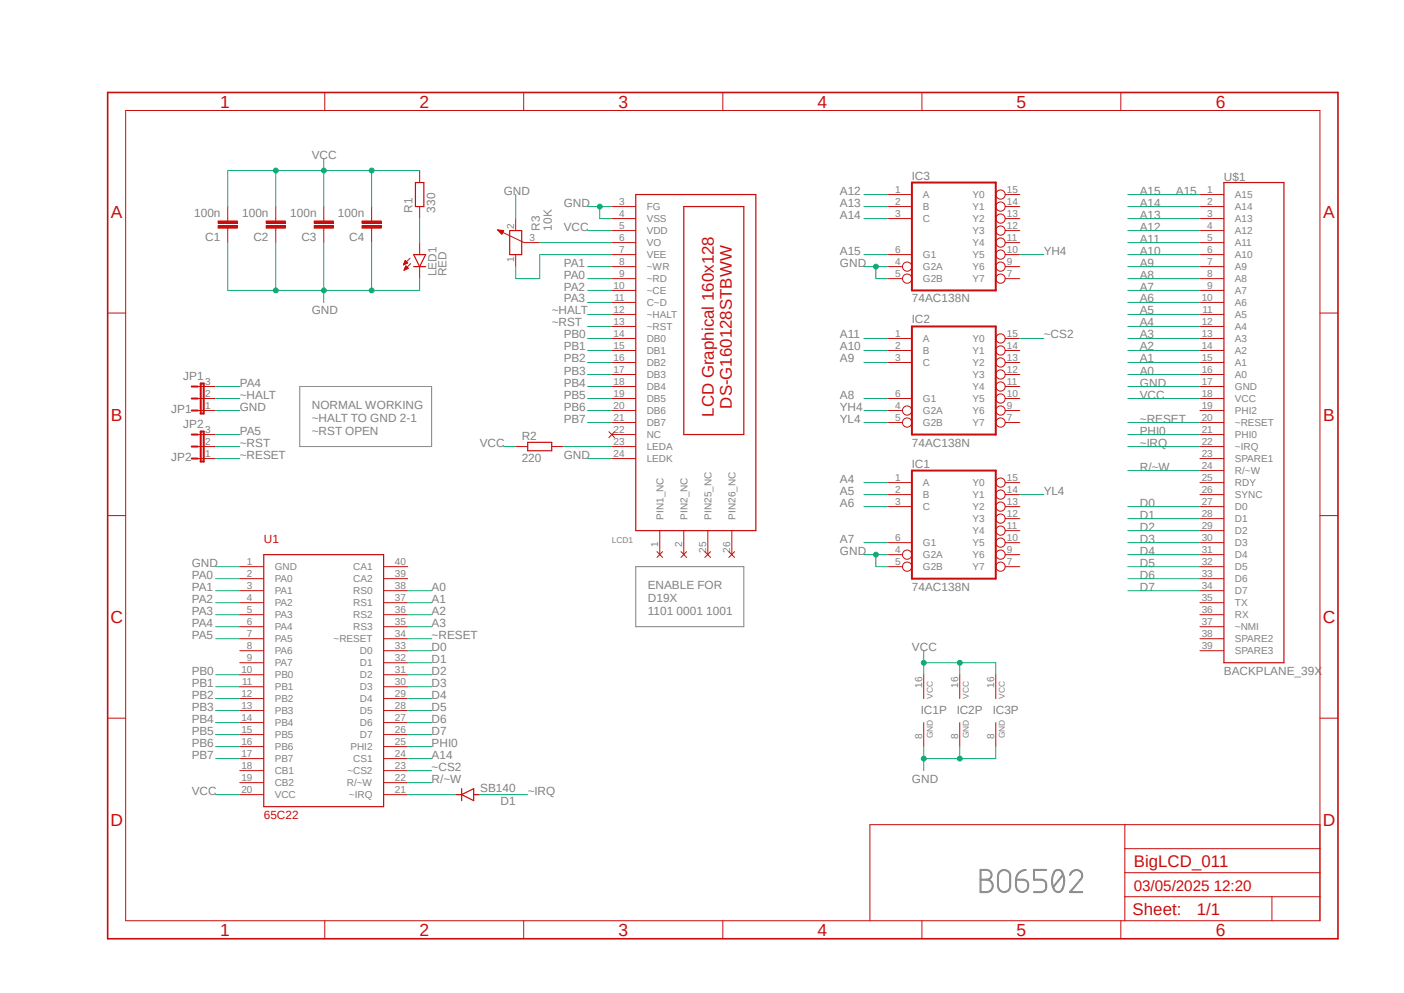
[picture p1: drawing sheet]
<svg xmlns="http://www.w3.org/2000/svg" width="297mm" height="210mm" viewBox="0 0 297 210" stroke-linecap="round" stroke-linejoin="round" font-family="sans-serif">
<path d="M22.2 19.2l261.1 179.9M283.3 19.2l-261.1 179.9" fill="none" stroke="#fff" stroke-width=".21"/>
<path d="M63.4 81.7h27.9v12.7h-27.9zM134.5 119.8h22.9v12.7h-22.9z" fill="none" stroke="#808080" stroke-width=".21"/>
<path d="M207.4 184h1.3a1.04 1.04 0 0 1 1.1 1 1.04 1.04 0 0 1-1.1 1.1 1.31 1.31 0 0 1 1.3 1.3 1.31 1.31 0 0 1-1.3 1.3h-1.3zM207.4 186.1h1.3M211.4 184.5a1.29 1.29 0 0 1 1.4-.4 1.29 1.29 0 0 1 .9 1.2v2.1a1.29 1.29 0 0 1-1.3 1.3 1.29 1.29 0 0 1-1.3-1.3v-2.1zM214.9 186.1h1.6a1.31 1.31 0 0 1 1 1.4 1.31 1.31 0 0 1-1.3 1.2 1.31 1.31 0 0 1-1.3-1.3zM217 184a2.1 2.1 0 0 0-2.1 2.1M221.3 184h-2.6v2.1h1.6a1.36 1.36 0 0 1 1.1 1 1.36 1.36 0 0 1-.5 1.4l-.6 .2h-1.6M223.1 184.4a.97 .97 0 0 1 1.6 .3 3.6 3.6 0 0 1-.3 3.8 .93 .93 0 0 1-1.5-.5 4 4 0 0 1 .2-3.6zM224.9 185l-2.1 2.6M226.4 185a1.28 1.28 0 0 1 1.6-1 1.28 1.28 0 0 1 .8 1.8l-2.4 2.9h2.5" fill="none" stroke="#808080" stroke-width=".42"/>
<g fill="none" stroke="#c90d0c" stroke-width=".21">
<path d="M68.7 19.6v3.8M110.8 19.6v3.8M152.9 19.6v3.8M195 19.6v3.8M237.1 19.6v3.8M26.6 23.4h252.6v171.3h-252.6zM68.5 46.2v.5M68.5 48.3v.5M253.8 41.1h5.1M253.8 43.7h5.1M253.8 46.2h5.1M253.8 48.8h5.1"/>
<path d="M253.8 51.3h5.1M253.8 53.8h5.1M253.8 56.4h5.1M253.8 58.9h5.1M22.8 66.2h3.8M253.8 61.4h5.1M253.8 64h5.1M253.8 66.5h5.1M253.8 69h5.1M253.8 71.6h5.1M253.8 74.1h5.1M253.8 76.7h5.1"/>
<path d="M253.8 79.2h5.1M279.2 66.2h3.8M253.8 81.7h5.1M253.8 84.3h5.1M253.8 86.8h5.1M253.8 89.4h5.1M253.8 91.9h5.1M253.8 94.4h5.1M253.8 97h5.1M253.8 99.5h5.1M22.8 109.1h3.8M253.8 102.1h5.1"/>
<path d="M253.8 104.6h5.1M253.8 107.1h5.1M253.8 109.7h5.1M253.8 112.2h5.1M253.8 114.8h5.1M253.8 117.3h5.1M253.8 119.8h5.1M279.2 109.1h3.8M253.8 122.4h5.1M253.8 124.9h5.1M253.8 127.5h5.1M253.8 130h5.1"/>
<path d="M253.8 132.5h5.1M253.8 135.1h5.1M253.8 137.6h5.1M22.8 151.9h3.8M279.2 151.9h3.8M238 174.4v20.3M238 179.5h41.2M279.2 174.4h-95.2v20.3M68.7 194.7v3.8M110.8 194.7v3.8M152.9 194.7v3.8M195 194.7v3.8"/>
<path d="M237.1 194.7v3.8M238 189.7h41.2M238 184.6h41.2M269.1 189.7v5"/>
</g>
<path d="M22.8 19.6h260.2v178.9h-260.2z" fill="none" stroke="#c90d0c" stroke-width=".34"/>
<path d="M258.9 38.6h12.7v101.6h-12.7z" fill="none" stroke="#c90d0c" stroke-width=".25"/>
<path d="M66.5 46.7h4v.5h-4z" fill-rule="evenodd" fill="#c90d0c"/>
<path d="M66.5 46.7h4v.5h-4z" fill="none" stroke="#c90d0c" stroke-width=".21"/>
<path d="M66.5 47.8h4v.5h-4z" fill-rule="evenodd" fill="#c90d0c"/>
<g fill="none" stroke="#c90d0c" stroke-width=".21">
<path d="M88.8 36.1v2.5M58.3 46.2v.5M58.3 48.3v.5M66.5 47.8h4v.5h-4zM68.5 43.7v2.5M68.5 48.8v2.5M85.4 55.9h.1M85.4 55.8h.3M85.5 55.8h.4M85.5 55.7h.6M85.5 57.1h.1M85.6 55.6h.6"/>
<path d="M85.6 55.5h.5M85.6 57h.2M85.6 55.4h.4M85.6 56.9h.4M85.6 55.3h.3M85.6 56.8h.6M85.6 56.7h.8M85.7 55.2h.2M85.7 56.6h.6M85.7 55.1l-.4 .9M85.7 55.1l.5 .5-.9 .4M85.7 55.1h.1"/>
<path d="M85.7 56.6h.5M85.8 56.5h.3M85.8 56.4h.2M85.9 56.3l-.4 .8M85.9 56.3l.5 .5M85.9 56.3h.1M86.4 56.8l-.9 .3M86.7 54.6l-1.4 1.4M86.9 55.8l-1.4 1.3M88.8 43.7v2.5M88.8 51.3v2.5M88.8 56.4v2.5"/>
</g>
<path d="M87.9 38.6h1.8v5.1h-1.8zM87.5 53.8h2.5l-1.2 2.6zM87.5 56.4h2.5" fill="none" stroke="#c90d0c" stroke-width=".25"/>
<path d="M56.3 46.7h4.1v.5h-4.1z" fill-rule="evenodd" fill="#c90d0c"/>
<path d="M56.3 46.7h4.1v.5h-4.1z" fill="none" stroke="#c90d0c" stroke-width=".21"/>
<path d="M56.3 47.8h4.1v.5h-4.1z" fill-rule="evenodd" fill="#c90d0c"/>
<path d="M48.2 46.2v.5M48.2 48.3v.5M56.3 47.8h4.1v.5h-4.1zM58.3 43.7v2.5M58.3 48.8v2.5" fill="none" stroke="#c90d0c" stroke-width=".21"/>
<path d="M46.1 46.7h4.1v.5h-4.1z" fill-rule="evenodd" fill="#c90d0c"/>
<path d="M46.1 46.7h4.1v.5h-4.1z" fill="none" stroke="#c90d0c" stroke-width=".21"/>
<path d="M46.1 47.8h4.1v.5h-4.1z" fill-rule="evenodd" fill="#c90d0c"/>
<path d="M46.1 47.8h4.1v.5h-4.1zM48.2 43.7v2.5M48.2 48.8v2.5M78.6 46.2v.5M78.6 48.3v.5" fill="none" stroke="#c90d0c" stroke-width=".21"/>
<path d="M76.6 46.7h4v.5h-4z" fill-rule="evenodd" fill="#c90d0c"/>
<path d="M76.6 46.7h4v.5h-4z" fill="none" stroke="#c90d0c" stroke-width=".21"/>
<path d="M76.6 47.8h4v.5h-4z" fill-rule="evenodd" fill="#c90d0c"/>
<g fill="none" stroke="#c90d0c" stroke-width=".21">
<path d="M76.6 47.8h4v.5h-4zM78.6 43.7v2.5M78.6 48.8v2.5M105.3 48.6l5.6 2.7h3.3M105.3 48.6l1.3 .2-.4 .7zM105.3 48.6h.2M105.4 48.7h.9M105.5 48.8h1M105.6 48.9h.9M105.7 49h.7M105.7 49.1h.7M105.8 49.2h.5"/>
<path d="M105.9 49.3h.4M106 49.4h.3M106.1 49.4h.1M109.1 46.2v2.6M109.1 53.8v2.6M129.4 43.7h5.1M129.4 46.2h5.1M129.4 48.8h5.1M129.4 51.3h5.1M129.4 53.8h5.1M129.4 56.4h5.1M129.4 58.9h5.1"/>
<path d="M187.8 43.7h5.1M187.8 46.2h5.1M187.8 53.8h5.1M187.8 56.4h3.1M187.8 58.9h3.1M187.8 41.1h5.1M212.6 43.7h3.1M212.6 46.2h3.1M212.6 48.8h3.1M212.6 51.3h3.1M212.6 53.8h3.1M212.6 56.4h3.1"/>
<path d="M212.6 58.9h3.1M212.6 41.1h3.1M129.4 61.4h5.1M129.4 64h5.1M129.4 66.5h5.1M129.4 69h5.1M129.4 71.6h5.1M129.4 74.1h5.1M129.4 76.7h5.1M129.4 79.2h5.1M187.8 71.6h5.1M187.8 74.1h5.1"/>
<path d="M187.8 76.7h5.1M212.6 71.6h3.1M212.6 74.1h3.1M212.6 76.7h3.1M212.6 79.2h3.1M41.8 81.7h3.8M41.8 84.3h3.8M41.8 86.8h3.8M41.8 91.9h3.8M41.8 94.4h3.8M41.8 97h3.8M109.1 94.4h2.5"/>
<path d="M116.7 94.4h2.6M128.8 91.3l1.2 1.2M129.4 81.7h5.1M129.4 84.3h5.1M129.4 86.8h5.1M129.4 89.4h5.1M129.4 91.9h5.1M129.4 94.4h5.1M129.4 97h5.1M130 91.3l-1.2 1.2M187.8 84.3h5.1M187.8 86.8h3.1"/>
<path d="M187.8 89.4h3.1M212.6 81.7h3.1M212.6 84.3h3.1M212.6 86.8h3.1M212.6 89.4h3.1M50.7 119.8h5.1M81.2 119.8h5M139 116.7l1.2 1.2M139.6 112.2v5.1M140.2 116.7l-1.2 1.2M144.1 116.7l1.1 1.2M144.7 112.2v5.1"/>
<path d="M145.2 116.7l-1.1 1.2M149.1 116.7l1.2 1.2M149.7 112.2v5.1M150.3 116.7l-1.2 1.2M154.2 116.7l1.2 1.2M154.8 112.2v5.1M155.4 116.7l-1.2 1.2M187.8 102.1h5.1M187.8 104.6h5.1M187.8 107.1h5.1M187.8 117.3h3.1M187.8 119.8h3.1"/>
<path d="M187.8 114.8h5.1M212.6 102.1h3.1M212.6 104.6h3.1M212.6 107.1h3.1M212.6 117.3h3.1M212.6 119.8h3.1M212.6 114.8h3.1M212.6 112.2h3.1M212.6 109.7h3.1M50.7 122.4h5.1M50.7 124.9h5.1M50.7 127.5h5.1"/>
<path d="M50.7 130h5.1M50.7 132.5h5.1M50.7 135.1h5.1M50.7 137.6h5.1M81.2 122.4h5M81.2 124.9h5M81.2 127.5h5M81.2 130h5M81.2 132.5h5M81.2 135.1h5M81.2 137.6h5M50.7 140.2h5.1"/>
<path d="M50.7 142.7h5.1M50.7 145.2h5.1M50.7 147.7h5.1M50.7 150.3h5.1M50.7 152.8h5.1M50.7 155.4h5.1M50.7 157.9h5.1M81.2 140.2h5M81.2 142.7h5M81.2 145.2h5M81.2 147.7h5M81.2 150.3h5"/>
<path d="M81.2 152.8h5M81.2 155.4h5M81.2 157.9h5M195.4 142.7v5M195.4 152.8v5.1M203 142.7v5M203 152.8v5.1M210.7 142.7v5M210.7 152.8v5.1M50.7 160.4h5.1M50.7 163h5.1M50.7 165.5h5.1"/>
<path d="M50.7 168.1h5.1M81.2 160.4h5M81.2 163h5M81.2 165.5h5M81.2 168.1h5"/>
<circle cx="191.9" cy="56.4" r=".98"/>
<circle cx="191.9" cy="58.9" r=".98"/>
<circle cx="211.7" cy="58.9" r=".98"/>
<circle cx="211.7" cy="48.8" r=".98"/>
<circle cx="211.7" cy="53.8" r=".98"/>
<circle cx="211.7" cy="56.4" r=".98"/>
<circle cx="211.7" cy="51.3" r=".98"/>
<circle cx="211.7" cy="46.2" r=".98"/>
<circle cx="211.7" cy="41.1" r=".98"/>
<circle cx="211.7" cy="43.7" r=".98"/>
<circle cx="211.7" cy="79.2" r=".98"/>
<circle cx="211.7" cy="71.6" r=".98"/>
<circle cx="211.7" cy="74.1" r=".98"/>
<circle cx="211.7" cy="76.7" r=".98"/>
<circle cx="191.9" cy="86.8" r=".98"/>
<circle cx="191.9" cy="89.4" r=".98"/>
<circle cx="211.7" cy="81.7" r=".98"/>
<circle cx="211.7" cy="89.4" r=".98"/>
<circle cx="211.7" cy="86.8" r=".98"/>
<circle cx="211.7" cy="84.3" r=".98"/>
<circle cx="191.9" cy="117.3" r=".98"/>
<circle cx="191.9" cy="119.8" r=".98"/>
<circle cx="211.7" cy="109.7" r=".98"/>
<circle cx="211.7" cy="102.1" r=".98"/>
<circle cx="211.7" cy="107.1" r=".98"/>
<circle cx="211.7" cy="114.8" r=".98"/>
<circle cx="211.7" cy="112.2" r=".98"/>
<circle cx="211.7" cy="119.8" r=".98"/>
<circle cx="211.7" cy="117.3" r=".98"/>
<circle cx="211.7" cy="104.6" r=".98"/>
</g>
<path d="M192.9 38.6h17.8v22.8h-17.8zM192.9 69h17.8v22.9h-17.8zM40.6 91.9h1.2M40.6 81.7h1.2M40.6 84.3h1.2M40.6 86.8h1.2M40.6 94.4h1.2M40.6 97h1.2M42.5 81.1h.6v6.4h-.6zM42.5 91.3h.6v6.3h-.6zM192.9 99.5h17.8v22.9h-17.8z" fill="none" stroke="#c90d0c" stroke-width=".42"/>
<path d="M107.8 48.8h2.6v5h-2.6zM134.5 41.1h25.4v71.1h-25.4zM144.7 43.7h12.7v48.2h-12.7zM111.6 93.6h5.1v1.7h-5.1zM55.8 117.3h25.4v53.3h-25.4zM96.4 168.1h1.3M97.7 168.1l2.5-1.3v2.5zM97.7 166.8v2.5M100.2 168.1h1.3" fill="none" stroke="#c90d0c" stroke-width=".25"/>
<g fill="none" stroke="#0dab76" stroke-width=".21">
<path d="M68.5 51.3v12.7M88.8 58.9v2.5M182.8 41.1h5M182.8 53.8h5M182.8 43.7h5M182.8 46.2h5M238.6 41.1h15.2M238.6 43.7h15.2M238.6 46.2h15.2M238.6 48.8h15.2M238.6 71.6h15.2M238.6 74.1h15.2"/>
<path d="M238.6 76.7h15.2M238.6 79.2h15.2M238.6 81.7h15.2M238.6 107.1h15.2M238.6 109.7h15.2M238.6 112.2h15.2M238.6 114.8h15.2M238.6 117.3h15.2M238.6 119.8h15.2M86.2 132.5h5.1M86.2 130h5.1M86.2 127.5h5.1"/>
<path d="M86.2 124.9h5.1M86.2 137.6h5.1M238.6 124.9h15.2M238.6 122.4h15.2M86.2 140.2h5.1M86.2 142.7h5.1M86.2 145.2h5.1M86.2 147.7h5.1M86.2 150.3h5.1M86.2 152.8h5.1M86.2 155.4h5.1M86.2 160.4h5.1"/>
</g>
<circle cx="68.5" cy="61.4" r=".51" fill="#0dab76"/>
<g fill="none" stroke="#0dab76" stroke-width=".21">
<path d="M48.2 51.3v10.1h40.6M58.3 51.3v10.1"/>
<circle cx="68.5" cy="61.4" r=".51"/>
</g>
<circle cx="58.3" cy="61.4" r=".51" fill="#0dab76"/>
<g fill="none" stroke="#0dab76" stroke-width=".21">
<path d="M78.6 51.3v10.1"/>
<circle cx="58.3" cy="61.4" r=".51"/>
</g>
<circle cx="78.6" cy="61.4" r=".51" fill="#0dab76"/>
<g fill="none" stroke="#0dab76" stroke-width=".21">
<path d="M195.4 157.9v5.1M195.4 160.4h7.6"/>
<circle cx="78.6" cy="61.4" r=".51"/>
</g>
<circle cx="195.4" cy="160.4" r=".51" fill="#0dab76"/>
<g fill="none" stroke="#0dab76" stroke-width=".21">
<path d="M203 157.9v2.5h7.7v-2.5"/>
<circle cx="195.4" cy="160.4" r=".51"/>
</g>
<circle cx="203" cy="160.4" r=".51" fill="#0dab76"/>
<g fill="none" stroke="#0dab76" stroke-width=".21">
<path d="M182.8 56.4h5M185.3 56.4v2.5h2.5M45.6 119.8h5.1"/>
<circle cx="203" cy="160.4" r=".51"/>
</g>
<circle cx="185.3" cy="56.4" r=".51" fill="#0dab76"/>
<g fill="none" stroke="#0dab76" stroke-width=".21">
<path d="M182.8 117.3h5M185.3 117.3v2.5h2.5"/>
<circle cx="185.3" cy="56.4" r=".51"/>
</g>
<circle cx="185.3" cy="117.3" r=".51" fill="#0dab76"/>
<g fill="none" stroke="#0dab76" stroke-width=".21">
<path d="M109.1 41.1v5.1M124.3 43.7h5.1M126.9 43.7v2.5h2.5M45.6 86.8h5.1M124.3 97h5.1"/>
<circle cx="185.3" cy="117.3" r=".51"/>
</g>
<circle cx="126.9" cy="43.7" r=".51" fill="#0dab76"/>
<g fill="none" stroke="#0dab76" stroke-width=".21">
<path d="M68.5 33.5v10.2M238.6 84.3h15.2"/>
<circle cx="126.9" cy="43.7" r=".51"/>
</g>
<circle cx="68.5" cy="36.1" r=".51" fill="#0dab76"/>
<g fill="none" stroke="#0dab76" stroke-width=".21">
<path d="M48.2 36.1h40.6M58.3 36.1v7.6"/>
<circle cx="68.5" cy="36.1" r=".51"/>
</g>
<circle cx="58.3" cy="36.1" r=".51" fill="#0dab76"/>
<g fill="none" stroke="#0dab76" stroke-width=".21">
<path d="M48.2 36.1v7.6M78.6 36.1v7.6"/>
<circle cx="58.3" cy="36.1" r=".51"/>
</g>
<circle cx="78.6" cy="36.1" r=".51" fill="#0dab76"/>
<g fill="none" stroke="#0dab76" stroke-width=".21">
<path d="M195.4 137.6v5.1M195.4 140.2h7.6"/>
<circle cx="78.6" cy="36.1" r=".51"/>
</g>
<circle cx="195.4" cy="140.2" r=".51" fill="#0dab76"/>
<g fill="none" stroke="#0dab76" stroke-width=".21">
<path d="M203 142.7v-2.5h7.7v2.5"/>
<circle cx="195.4" cy="140.2" r=".51"/>
</g>
<circle cx="203" cy="140.2" r=".51" fill="#0dab76"/>
<g fill="none" stroke="#0dab76" stroke-width=".21">
<path d="M88.8 46.2v5.1M114.2 51.3h15.2M124.3 48.8h5.1M124.3 58.9h5.1M124.3 56.4h5.1M129.4 53.8h-15.2v5.1h-5.1v-2.5M215.7 53.8h5.1M238.6 58.9h15.2M238.6 56.4h15.2M238.6 53.8h15.2M238.6 51.3h15.2M124.3 71.6h5.1"/>
<path d="M124.3 61.4h5.1M124.3 64h5.1M124.3 74.1h5.1M124.3 76.7h5.1M124.3 79.2h5.1M124.3 66.5h5.1M124.3 69h5.1M182.8 71.6h5M182.8 74.1h5M182.8 76.7h5M215.7 71.6h5.1M238.6 61.4h15.2"/>
<path d="M238.6 64h15.2M238.6 66.5h15.2M238.6 69h15.2M45.6 94.4h5.1M45.6 91.9h5.1M45.6 97h5.1M45.6 81.7h5.1M45.6 84.3h5.1M106.6 94.4h2.5M119.3 94.4h10.1M124.3 89.4h5.1M124.3 81.7h5.1"/>
<path d="M124.3 84.3h5.1M124.3 86.8h5.1M182.8 89.4h5M182.8 84.3h5M182.8 86.8h5M238.6 94.4h15.2M238.6 91.9h15.2M238.6 99.5h15.2M238.6 89.4h15.2M182.8 114.8h5M182.8 107.1h5M182.8 104.6h5"/>
<path d="M182.8 102.1h5M215.7 104.6h5.1M45.6 135.1h5.1M45.6 122.4h5.1M45.6 124.9h5.1M45.6 127.5h5.1M45.6 130h5.1M45.6 132.5h5.1M86.2 135.1h5.1M45.6 157.9h5.1M45.6 142.7h5.1M45.6 145.2h5.1"/>
<path d="M45.6 147.7h5.1M45.6 150.3h5.1M45.6 152.8h5.1M45.6 155.4h5.1M86.2 157.9h5.1M45.6 168.1h5.1M45.6 160.4h5.1M86.2 168.1h10.2M86.2 165.5h5.1M86.2 163h5.1M101.5 168.1h10.1"/>
<circle cx="203" cy="140.2" r=".51"/>
</g>
<g font-size="3.7" fill="#c90d0c">
<text x="46.6" y="22.8">1</text>
<text x="88.7" y="22.8">2</text>
<text x="130.9" y="22.8">3</text>
<text x="172.9" y="22.8">4</text>
<text x="215" y="22.8">5</text>
<text x="257.2" y="22.8">6</text>
<text x="23.5" y="46.1">A</text>
<text x="279.9" y="46.1">A</text>
<text x="23.5" y="88.9">B</text>
<text x="279.9" y="88.9">B</text>
<text x="23.4" y="131.8">C</text>
<text x="279.8" y="131.8">C</text>
<text x="23.4" y="174.6">D</text>
<text x="279.8" y="174.6">D</text>
<text x="46.6" y="197.9">1</text>
<text x="88.7" y="197.9">2</text>
<text x="130.9" y="197.9">3</text>
<text x="172.9" y="197.9">4</text>
<text x="215" y="197.9">5</text>
<text x="257.2" y="197.9">6</text>
</g>
<g font-size="3.6" fill="#c90d0c">
<text x="151" y="88.1" transform="rotate(-90 151 88.1)">LCD Graphical 160x128</text>
<text x="154.8" y="86.4" transform="rotate(-90 154.8 86.4)">DS-G160128STBWW</text>
<text x="239.9" y="183.3">BigLCD_011</text>
<text x="239.6" y="193.6">Sheet:</text>
<text x="253.2" y="193.5">1/1</text>
</g>
<text font-size="3.2" fill="#c90d0c" x="239.9" y="188.4">03/05/2025 12:20</text>
<g font-size="2.5" fill="#808080">
<text x="66" y="33.5">VCC</text>
<text x="106.6" y="41.1">GND</text>
<text x="177.7" y="41.1">A12</text>
<text x="192.9" y="38">IC3</text>
<text x="241.1" y="41.1">A15</text>
<text x="248.8" y="41.1">A15</text>
<text x="258.9" y="38.4">U$1</text>
<text x="41.1" y="45.8">100n</text>
<text x="51.2" y="45.8">100n</text>
<text x="61.4" y="45.8">100n</text>
<text x="71.5" y="45.8">100n</text>
<text x="87.3" y="45" transform="rotate(-90 87.3 45)">R1</text>
<text x="92.1" y="45" transform="rotate(-90 92.1 45)">330</text>
<text x="119.3" y="43.7">GND</text>
<text x="177.7" y="46.2">A14</text>
<text x="177.7" y="43.7">A13</text>
<text x="241.1" y="43.7">A14</text>
<text x="241.1" y="46.2">A13</text>
<text x="43.4" y="50.9">C1</text>
<text x="53.6" y="50.9">C2</text>
<text x="63.8" y="50.9">C3</text>
<text x="73.9" y="50.9">C4</text>
<text x="114.2" y="48.8" transform="rotate(-90 114.2 48.8)">R3</text>
<text x="116.7" y="48.8" transform="rotate(-90 116.7 48.8)">10K</text>
<text x="119.3" y="48.8">VCC</text>
<text x="177.7" y="53.8">A15</text>
<text x="220.8" y="53.8">YH4</text>
<text x="241.1" y="48.8">A12</text>
<text x="241.1" y="53.8">A10</text>
<text x="241.1" y="51.3">A11</text>
<text x="92.3" y="58.4" transform="rotate(-90 92.3 58.4)">LED1</text>
<text x="94.5" y="58.4" transform="rotate(-90 94.5 58.4)">RED</text>
<text x="119.3" y="58.9">PA0</text>
<text x="119.3" y="56.4">PA1</text>
<text x="177.7" y="56.4">GND</text>
<text x="241.1" y="58.9">A8</text>
<text x="241.1" y="56.4">A9</text>
<text x="119.3" y="61.5">PA2</text>
<text x="119.3" y="64">PA3</text>
<text x="192.9" y="64">74AC138N</text>
<text x="241.1" y="61.5">A7</text>
<text x="241.1" y="64">A6</text>
<text x="66" y="66.5">GND</text>
<text x="116.7" y="66.5">~HALT</text>
<text x="116.7" y="69">~RST</text>
<text x="119.3" y="71.6">PB0</text>
<text x="177.7" y="71.6">A11</text>
<text x="192.9" y="68.4">IC2</text>
<text x="220.8" y="71.6">~CS2</text>
<text x="241.1" y="71.6">A3</text>
<text x="241.1" y="66.5">A5</text>
<text x="241.1" y="69">A4</text>
<text x="119.3" y="74.1">PB1</text>
<text x="119.3" y="76.7">PB2</text>
<text x="177.7" y="76.7">A9</text>
<text x="177.7" y="74.1">A10</text>
<text x="241.1" y="74.1">A2</text>
<text x="241.1" y="76.7">A1</text>
<text x="38.8" y="80.3">JP1</text>
<text x="50.7" y="81.7">PA4</text>
<text x="119.3" y="79.2">PB3</text>
<text x="119.3" y="81.7">PB4</text>
<text x="241.1" y="79.2">A0</text>
<text x="241.1" y="81.7">GND</text>
<text x="36.2" y="87.3">JP1</text>
<text x="50.7" y="86.8">GND</text>
<text x="50.7" y="84.3">~HALT</text>
<text x="66" y="86.6">NORMAL WORKING</text>
<text x="66" y="89.2">~HALT TO GND 2-1</text>
<text x="119.3" y="84.3">PB5</text>
<text x="119.3" y="86.8">PB6</text>
<text x="119.3" y="89.4">PB7</text>
<text x="177.7" y="86.8">YH4</text>
<text x="177.7" y="89.4">YL4</text>
<text x="177.7" y="84.3">A8</text>
<text x="241.1" y="84.3">VCC</text>
<text x="241.1" y="89.4">~RESET</text>
<text x="38.8" y="90.5">JP2</text>
<text x="50.7" y="91.9">PA5</text>
<text x="50.7" y="94.4">~RST</text>
<text x="66" y="91.9">~RST OPEN</text>
<text x="101.5" y="94.4">VCC</text>
<text x="110.4" y="93">R2</text>
<text x="192.9" y="94.4">74AC138N</text>
<text x="241.1" y="91.9">PHI0</text>
<text x="241.1" y="94.4">~IRQ</text>
<text x="36.2" y="97.5">JP2</text>
<text x="50.7" y="97">~RESET</text>
<text x="110.4" y="97.7">220</text>
<text x="119.3" y="97">GND</text>
<text x="192.9" y="98.9">IC1</text>
<text x="241.1" y="99.5">R/~W</text>
<text x="177.7" y="107.1">A6</text>
<text x="177.7" y="104.6">A5</text>
<text x="177.7" y="102.1">A4</text>
<text x="220.8" y="104.6">YL4</text>
<text x="241.1" y="107.1">D0</text>
<text x="241.1" y="109.7">D1</text>
<text x="241.1" y="112.2">D2</text>
<text x="40.6" y="119.8">GND</text>
<text x="177.7" y="117.3">GND</text>
<text x="177.7" y="114.8">A7</text>
<text x="241.1" y="114.8">D3</text>
<text x="241.1" y="117.3">D4</text>
<text x="241.1" y="119.8">D5</text>
<text x="40.6" y="122.4">PA0</text>
<text x="40.6" y="124.9">PA1</text>
<text x="91.3" y="124.9">A0</text>
<text x="137" y="124.7">ENABLE FOR</text>
<text x="192.9" y="124.9">74AC138N</text>
<text x="241.1" y="122.4">D6</text>
<text x="241.1" y="124.9">D7</text>
<text x="40.6" y="127.5">PA2</text>
<text x="40.6" y="130">PA3</text>
<text x="91.3" y="130">A2</text>
<text x="91.3" y="127.5">A1</text>
<text x="137" y="127.3">D19X</text>
<text x="137" y="130">1101 0001 1001</text>
<text x="40.6" y="132.5">PA4</text>
<text x="40.6" y="135.1">PA5</text>
<text x="91.3" y="132.5">A3</text>
<text x="91.3" y="137.6">D0</text>
<text x="91.3" y="135.1">~RESET</text>
<text x="192.9" y="137.6">VCC</text>
<text x="40.6" y="142.7">PB0</text>
<text x="91.3" y="140.2">D1</text>
<text x="91.3" y="142.7">D2</text>
<text x="258.9" y="142.7">BACKPLANE_39X</text>
<text x="40.6" y="145.2">PB1</text>
<text x="40.6" y="147.8">PB2</text>
<text x="91.3" y="145.2">D3</text>
<text x="91.3" y="147.8">D4</text>
<text x="40.6" y="150.3">PB3</text>
<text x="40.6" y="152.8">PB4</text>
<text x="40.6" y="155.4">PB5</text>
<text x="91.3" y="150.3">D5</text>
<text x="91.3" y="152.8">D6</text>
<text x="91.3" y="155.4">D7</text>
<text x="194.8" y="150.9">IC1P</text>
<text x="202.4" y="150.9">IC2P</text>
<text x="210" y="150.9">IC3P</text>
<text x="40.6" y="157.9">PB6</text>
<text x="40.6" y="160.4">PB7</text>
<text x="91.3" y="160.4">A14</text>
<text x="91.3" y="157.9">PHI0</text>
<text x="91.3" y="165.5">R/~W</text>
<text x="91.3" y="163">~CS2</text>
<text x="101.6" y="167.6">SB140</text>
<text x="192.9" y="165.5">GND</text>
<text x="40.6" y="168.1">VCC</text>
<text x="105.9" y="170.4">D1</text>
<text x="111.6" y="168.1">~IRQ</text>
</g>
<g font-size="2.5" fill="#c90d0c">
<text x="55.8" y="114.8">U1</text>
<text x="55.8" y="173.1">65C22</text>
</g>
<g font-size="2.1" fill="#808080">
<text x="189.4" y="40.8">1</text>
<text x="195.2" y="41.9">A</text>
<text x="205.7" y="41.9">Y0</text>
<text x="213" y="40.8">15</text>
<text x="255.4" y="40.8">1</text>
<text x="261.2" y="41.9">A15</text>
<text x="131" y="43.3">3</text>
<text x="131" y="45.8">4</text>
<text x="136.8" y="44.4">FG</text>
<text x="136.8" y="47">VSS</text>
<text x="189.4" y="43.3">2</text>
<text x="189.4" y="45.8">3</text>
<text x="195.2" y="44.4">B</text>
<text x="195.2" y="47">C</text>
<text x="205.7" y="47">Y2</text>
<text x="205.7" y="44.4">Y1</text>
<text x="213" y="45.8">13</text>
<text x="213" y="43.3">14</text>
<text x="255.4" y="43.3">2</text>
<text x="255.4" y="45.8">3</text>
<text x="261.2" y="44.4">A14</text>
<text x="261.2" y="47">A13</text>
<text x="108.8" y="48.4" transform="rotate(-90 108.8 48.4)">2</text>
<text x="112" y="50.9">3</text>
<text x="131" y="48.4">5</text>
<text x="131" y="50.9">6</text>
<text x="131" y="53.5">7</text>
<text x="136.8" y="49.5">VDD</text>
<text x="136.8" y="52.1">VO</text>
<text x="189.4" y="53.5">6</text>
<text x="205.7" y="52.1">Y4</text>
<text x="205.7" y="49.5">Y3</text>
<text x="213" y="53.5">10</text>
<text x="213" y="50.9">11</text>
<text x="213" y="48.4">12</text>
<text x="255.4" y="48.4">4</text>
<text x="255.4" y="50.9">5</text>
<text x="255.4" y="53.5">6</text>
<text x="261.2" y="49.5">A12</text>
<text x="261.2" y="52.1">A11</text>
<text x="108.8" y="55.4" transform="rotate(-90 108.8 55.4)">1</text>
<text x="131" y="56">8</text>
<text x="131" y="58.5">9</text>
<text x="136.8" y="54.6">VEE</text>
<text x="136.8" y="57.1">~WR</text>
<text x="136.8" y="59.7">~RD</text>
<text x="189.4" y="56">4</text>
<text x="189.4" y="58.5">5</text>
<text x="195.2" y="57.1">G2A</text>
<text x="195.2" y="59.7">G2B</text>
<text x="195.2" y="54.6">G1</text>
<text x="205.7" y="59.7">Y7</text>
<text x="205.7" y="57.1">Y6</text>
<text x="205.7" y="54.6">Y5</text>
<text x="213" y="58.5">7</text>
<text x="213" y="56">9</text>
<text x="255.4" y="56">7</text>
<text x="255.4" y="58.5">8</text>
<text x="261.2" y="54.6">A10</text>
<text x="261.2" y="57.1">A9</text>
<text x="261.2" y="59.7">A8</text>
<text x="129.8" y="61.1">10</text>
<text x="130" y="63.6">11</text>
<text x="136.8" y="62.2">~CE</text>
<text x="136.8" y="64.7">C~D</text>
<text x="254.2" y="63.6">10</text>
<text x="255.4" y="61.1">9</text>
<text x="261.2" y="62.2">A7</text>
<text x="261.2" y="64.7">A6</text>
<text x="129.8" y="66.2">12</text>
<text x="129.8" y="68.7">13</text>
<text x="129.8" y="71.2">14</text>
<text x="136.8" y="67.3">~HALT</text>
<text x="136.8" y="69.8">~RST</text>
<text x="189.4" y="71.2">1</text>
<text x="213" y="71.2">15</text>
<text x="254.2" y="68.7">12</text>
<text x="254.2" y="71.2">13</text>
<text x="254.4" y="66.2">11</text>
<text x="261.2" y="67.3">A5</text>
<text x="261.2" y="69.8">A4</text>
<text x="129.8" y="73.8">15</text>
<text x="129.8" y="76.3">16</text>
<text x="136.8" y="72.3">DB0</text>
<text x="136.8" y="74.9">DB1</text>
<text x="136.8" y="77.4">DB2</text>
<text x="189.4" y="73.8">2</text>
<text x="189.4" y="76.3">3</text>
<text x="195.2" y="72.3">A</text>
<text x="195.2" y="74.9">B</text>
<text x="195.2" y="77.4">C</text>
<text x="205.7" y="77.4">Y2</text>
<text x="205.7" y="74.9">Y1</text>
<text x="205.7" y="72.3">Y0</text>
<text x="213" y="76.3">13</text>
<text x="213" y="73.8">14</text>
<text x="254.2" y="73.8">14</text>
<text x="254.2" y="76.3">15</text>
<text x="261.2" y="72.3">A3</text>
<text x="261.2" y="74.9">A2</text>
<text x="261.2" y="77.4">A1</text>
<text x="43.4" y="83.9">2</text>
<text x="43.4" y="81.4">3</text>
<text x="129.8" y="78.9">17</text>
<text x="129.8" y="81.4">18</text>
<text x="129.8" y="83.9">19</text>
<text x="136.8" y="80">DB3</text>
<text x="136.8" y="82.5">DB4</text>
<text x="189.4" y="83.9">6</text>
<text x="205.7" y="82.5">Y4</text>
<text x="205.7" y="80">Y3</text>
<text x="213" y="83.9">10</text>
<text x="213" y="81.4">11</text>
<text x="213" y="78.9">12</text>
<text x="254.2" y="78.9">16</text>
<text x="254.2" y="81.4">17</text>
<text x="254.2" y="83.9">18</text>
<text x="261.2" y="80">A0</text>
<text x="261.2" y="82.5">GND</text>
<text x="43.4" y="86.5">1</text>
<text x="129.8" y="86.5">20</text>
<text x="129.8" y="89">21</text>
<text x="136.8" y="85">DB5</text>
<text x="136.8" y="87.6">DB6</text>
<text x="189.4" y="86.5">4</text>
<text x="189.4" y="89">5</text>
<text x="195.2" y="87.6">G2A</text>
<text x="195.2" y="85">G1</text>
<text x="205.7" y="87.6">Y6</text>
<text x="205.7" y="85">Y5</text>
<text x="213" y="89">7</text>
<text x="213" y="86.5">9</text>
<text x="254.2" y="86.5">19</text>
<text x="254.2" y="89">20</text>
<text x="261.2" y="85">VCC</text>
<text x="261.2" y="87.6">PHI2</text>
<text x="43.4" y="94.1">2</text>
<text x="43.4" y="91.6">3</text>
<text x="129.8" y="91.6">22</text>
<text x="129.8" y="94.1">23</text>
<text x="136.8" y="90.1">DB7</text>
<text x="136.8" y="92.7">NC</text>
<text x="136.8" y="95.2">LEDA</text>
<text x="195.2" y="90.1">G2B</text>
<text x="205.7" y="90.1">Y7</text>
<text x="254.2" y="91.6">21</text>
<text x="254.2" y="94.1">22</text>
<text x="261.2" y="90.1">~RESET</text>
<text x="261.2" y="92.7">PHI0</text>
<text x="261.2" y="95.2">~IRQ</text>
<text x="43.4" y="96.6">1</text>
<text x="129.8" y="96.6">24</text>
<text x="136.8" y="97.7">LEDK</text>
<text x="189.4" y="101.7">1</text>
<text x="213" y="101.7">15</text>
<text x="254.2" y="96.6">23</text>
<text x="254.2" y="99.2">24</text>
<text x="254.2" y="101.7">25</text>
<text x="261.2" y="97.7">SPARE1</text>
<text x="261.2" y="100.3">R/~W</text>
<text x="189.4" y="104.3">2</text>
<text x="189.4" y="106.8">3</text>
<text x="195.2" y="102.8">A</text>
<text x="195.2" y="105.4">B</text>
<text x="195.2" y="107.9">C</text>
<text x="205.7" y="107.9">Y2</text>
<text x="205.7" y="105.4">Y1</text>
<text x="205.7" y="102.8">Y0</text>
<text x="213" y="106.8">13</text>
<text x="213" y="104.3">14</text>
<text x="254.2" y="104.3">26</text>
<text x="254.2" y="106.8">27</text>
<text x="261.2" y="102.8">RDY</text>
<text x="261.2" y="105.4">SYNC</text>
<text x="261.2" y="107.9">D0</text>
<text x="140.3" y="109.9" transform="rotate(-90 140.3 109.9)">PIN1_NC</text>
<text x="145.4" y="109.9" transform="rotate(-90 145.4 109.9)">PIN2_NC</text>
<text x="150.5" y="109.9" transform="rotate(-90 150.5 109.9)">PIN25_NC</text>
<text x="155.6" y="109.9" transform="rotate(-90 155.6 109.9)">PIN26_NC</text>
<text x="205.7" y="113">Y4</text>
<text x="205.7" y="110.4">Y3</text>
<text x="213" y="111.9">11</text>
<text x="213" y="109.3">12</text>
<text x="254.2" y="109.3">28</text>
<text x="254.2" y="111.9">29</text>
<text x="261.2" y="110.4">D1</text>
<text x="261.2" y="113">D2</text>
<text x="52.2" y="119.5">1</text>
<text x="83.5" y="119.5">40</text>
<text x="139.2" y="115.7" transform="rotate(-90 139.2 115.7)">1</text>
<text x="144.3" y="115.7" transform="rotate(-90 144.3 115.7)">2</text>
<text x="149.4" y="116.9" transform="rotate(-90 149.4 116.9)">25</text>
<text x="154.4" y="116.9" transform="rotate(-90 154.4 116.9)">26</text>
<text x="189.4" y="116.9">4</text>
<text x="189.4" y="119.5">5</text>
<text x="189.4" y="114.4">6</text>
<text x="195.2" y="118.1">G2A</text>
<text x="195.2" y="115.5">G1</text>
<text x="205.7" y="118.1">Y6</text>
<text x="205.7" y="115.5">Y5</text>
<text x="213" y="119.5">7</text>
<text x="213" y="116.9">9</text>
<text x="213" y="114.4">10</text>
<text x="254.2" y="114.4">30</text>
<text x="254.2" y="116.9">31</text>
<text x="254.2" y="119.5">32</text>
<text x="261.2" y="115.5">D3</text>
<text x="261.2" y="118.1">D4</text>
<text x="52.2" y="122">2</text>
<text x="52.2" y="124.5">3</text>
<text x="58.1" y="120.6">GND</text>
<text x="58.1" y="123.1">PA0</text>
<text x="58.1" y="125.7">PA1</text>
<text x="74.7" y="125.7">RS0</text>
<text x="74.7" y="123.1">CA2</text>
<text x="74.7" y="120.6">CA1</text>
<text x="83.5" y="124.5">38</text>
<text x="83.5" y="122">39</text>
<text x="195.2" y="120.6">G2B</text>
<text x="205.7" y="120.6">Y7</text>
<text x="254.2" y="122">33</text>
<text x="254.2" y="124.5">34</text>
<text x="261.2" y="120.6">D5</text>
<text x="261.2" y="123.1">D6</text>
<text x="261.2" y="125.7">D7</text>
<text x="52.2" y="127.1">4</text>
<text x="52.2" y="129.6">5</text>
<text x="58.1" y="128.2">PA2</text>
<text x="58.1" y="130.8">PA3</text>
<text x="74.7" y="130.8">RS2</text>
<text x="74.7" y="128.2">RS1</text>
<text x="83.5" y="129.6">36</text>
<text x="83.5" y="127.1">37</text>
<text x="254.2" y="127.1">35</text>
<text x="254.2" y="129.6">36</text>
<text x="261.2" y="128.2">TX</text>
<text x="261.2" y="130.8">RX</text>
<text x="52.2" y="132.2">6</text>
<text x="52.2" y="134.7">7</text>
<text x="52.2" y="137.2">8</text>
<text x="58.1" y="133.3">PA4</text>
<text x="58.1" y="135.8">PA5</text>
<text x="70.6" y="135.8">~RESET</text>
<text x="74.7" y="133.3">RS3</text>
<text x="83.5" y="137.2">33</text>
<text x="83.5" y="134.7">34</text>
<text x="83.5" y="132.2">35</text>
<text x="254.2" y="132.2">37</text>
<text x="254.2" y="134.7">38</text>
<text x="254.2" y="137.2">39</text>
<text x="261.2" y="133.3">~NMI</text>
<text x="261.2" y="135.8">SPARE2</text>
<text x="51.1" y="142.3">10</text>
<text x="52.2" y="139.8">9</text>
<text x="58.1" y="138.4">PA6</text>
<text x="58.1" y="140.9">PA7</text>
<text x="58.1" y="143.5">PB0</text>
<text x="76.1" y="143.5">D2</text>
<text x="76.1" y="140.9">D1</text>
<text x="76.1" y="138.4">D0</text>
<text x="83.5" y="142.3">31</text>
<text x="83.5" y="139.8">32</text>
<text x="261.2" y="138.4">SPARE3</text>
<text x="51.1" y="147.4">12</text>
<text x="51.1" y="149.9">13</text>
<text x="51.2" y="144.9">11</text>
<text x="58.1" y="146">PB1</text>
<text x="58.1" y="148.5">PB2</text>
<text x="76.1" y="148.5">D4</text>
<text x="76.1" y="146">D3</text>
<text x="83.5" y="149.9">28</text>
<text x="83.5" y="147.4">29</text>
<text x="83.5" y="144.9">30</text>
<text x="195.1" y="145.4" transform="rotate(-90 195.1 145.4)">16</text>
<text x="202.7" y="145.4" transform="rotate(-90 202.7 145.4)">16</text>
<text x="210.3" y="145.4" transform="rotate(-90 210.3 145.4)">16</text>
<text x="51.1" y="152.5">14</text>
<text x="51.1" y="155">15</text>
<text x="58.1" y="151">PB3</text>
<text x="58.1" y="153.6">PB4</text>
<text x="76.1" y="153.6">D6</text>
<text x="76.1" y="151">D5</text>
<text x="83.5" y="155">26</text>
<text x="83.5" y="152.5">27</text>
<text x="51.1" y="157.6">16</text>
<text x="51.1" y="160.1">17</text>
<text x="58.1" y="156.1">PB5</text>
<text x="58.1" y="158.7">PB6</text>
<text x="58.1" y="161.2">PB7</text>
<text x="74.1" y="158.7">PHI2</text>
<text x="74.7" y="161.2">CS1</text>
<text x="76.1" y="156.1">D7</text>
<text x="83.5" y="160.1">24</text>
<text x="83.5" y="157.6">25</text>
<text x="195.1" y="156.4" transform="rotate(-90 195.1 156.4)">8</text>
<text x="202.7" y="156.4" transform="rotate(-90 202.7 156.4)">8</text>
<text x="210.3" y="156.4" transform="rotate(-90 210.3 156.4)">8</text>
<text x="51.1" y="162.6">18</text>
<text x="51.1" y="165.2">19</text>
<text x="51.1" y="167.7">20</text>
<text x="58.1" y="163.7">CB1</text>
<text x="58.1" y="166.3">CB2</text>
<text x="73.4" y="166.3">R/~W</text>
<text x="73.5" y="163.7">~CS2</text>
<text x="83.5" y="167.7">21</text>
<text x="83.5" y="165.2">22</text>
<text x="83.5" y="162.6">23</text>
<text x="58.1" y="168.8">VCC</text>
<text x="73.8" y="168.8">~IRQ</text>
</g>
<g font-size="1.8" fill="#808080">
<text x="129.4" y="114.8">LCD1</text>
<text x="197.4" y="147.8" transform="rotate(-90 197.4 147.8)">VCC</text>
<text x="204.9" y="147.8" transform="rotate(-90 204.9 147.8)">VCC</text>
<text x="212.6" y="147.8" transform="rotate(-90 212.6 147.8)">VCC</text>
<text x="197.4" y="156.1" transform="rotate(-90 197.4 156.1)">GND</text>
<text x="204.9" y="156.1" transform="rotate(-90 204.9 156.1)">GND</text>
<text x="212.6" y="156.1" transform="rotate(-90 212.6 156.1)">GND</text>
</g>
</svg>
